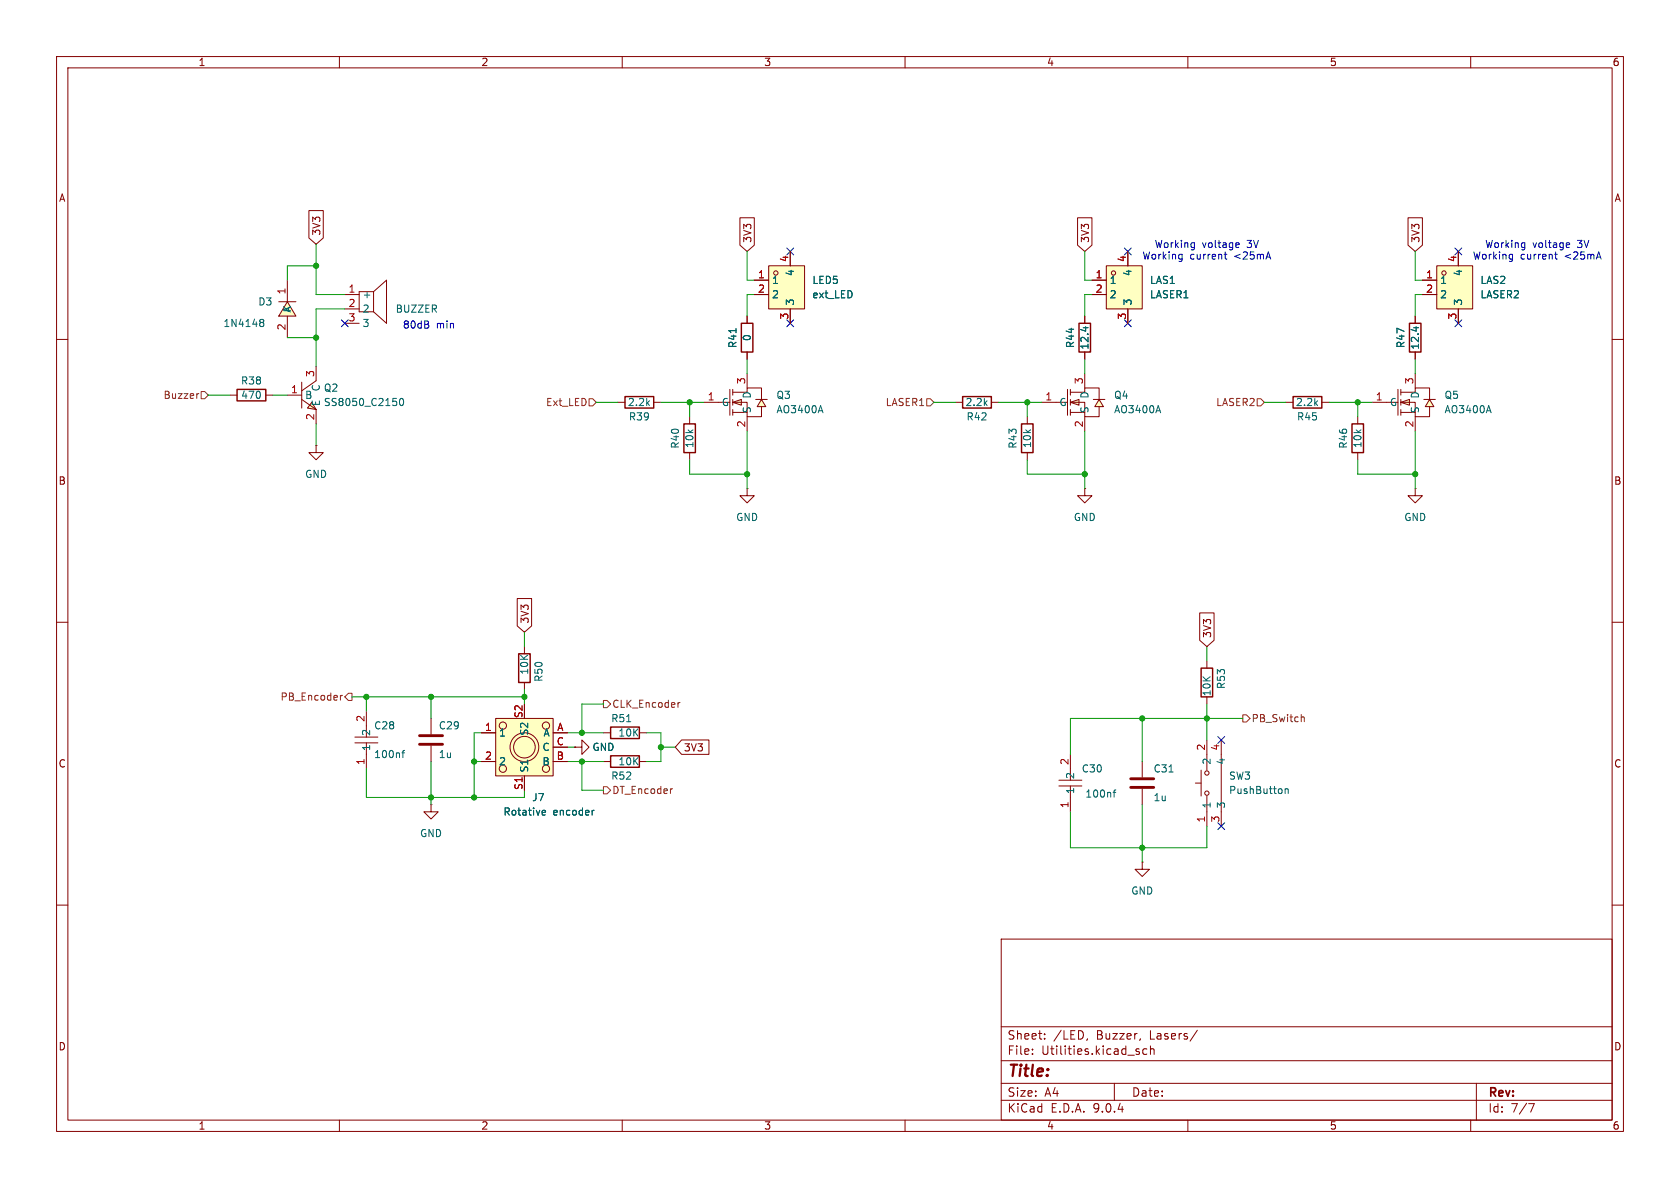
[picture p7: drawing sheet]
<svg xmlns="http://www.w3.org/2000/svg" width="297mm" height="210mm" viewBox="0 0 297 210" stroke-linecap="round" stroke-linejoin="round" font-family="sans-serif">
<g fill="none" stroke="#840000" stroke-width=".18">
<path d="M10 10h277v190h-277zM12 12h273v186h-273zM60 10v2M110 10v2M160 10v2M210 10v2M260 10v2M10 60h2M121.9 73.7v1.2M181.6 73.7v1.2M285 60h2M121.9 80v1.3"/>
<path d="M181.6 80v1.3M10 110h2M285 110h2M106.7 134.6h1.2M113 134.6h1.3M10 160h2M177 166h108v32h-108zM285 160h2M60 198v2M110 198v2M160 198v2M177 194.5h108"/>
<path d="M177 191.5h108M177 187.5h108M177 181.5h108M182.5 186.3v.1M182.5 185.5v.1M184.7 183.6v.1M184.7 182.8v.1M192.2 183.6l-.1 .3M197 191.5v3M201.2 185.9l.3 .2-.3 .3M201.2 185.4l.2 .1M201.6 183.6l-.1 .3"/>
<path d="M202.7 185.5l-.4-.1-.3 .3v.4l.2 .2h.5M203.4 185.5l.2-.1 .4 .1v.9M203.4 184.9v1.5M210 198v2M211.7 182.1l-1.3 2M260 198v2M261 191.5v6.5M270.2 195.1h1l-.6 1.5"/>
</g>
<path d="M120.9 74.9h2v5.1h-2zM180.6 74.9h2v5.1h-2zM107.9 133.6h5.1v2h-5.1z" fill="none" stroke="#840000" stroke-width=".25"/>
<path d="M55.1 71.1l.8 1.3-1.5-.3z" fill="#ffffc2"/>
<path d="M50.8 69.9h2.5M53.3 67.6v4.5M53.3 70.6l2.6 1.8M55.1 71.1l.8 1.3-1.5-.3zM55.9 64.8v2.5l-2.6 1.8M55.9 72.4v2.5" fill="none" stroke="#840000" stroke-width=".18"/>
<path d="M70.8 70.5l.1-.1a.68 .68 0 0 1 .5 .7 .68 .68 0 0 1-.5 .6 .84 .84 0 0 1-.1-1.2z" fill="none" stroke="#006464" stroke-width=".18"/>
<path d="M254 47h6.3v7.6h-6.3z" fill="#ffffc2"/>
<g fill="none" stroke="#840000" stroke-width=".18">
<path d="M250.2 55.9v1.3M251.5 49.5h2.5M251.5 52.1h2.5M254 47h6.3v7.6h-6.3zM257.8 44.5v2.5M257.8 54.6v2.6M109.2 71.1h1.3M115.6 71.1h1.2M168.9 71.1h1.3M175.3 71.1h1.2M250.2 62.2v1.3M187.2 138.9h4.1"/>
<path d="M187.2 137.9h4.1M189.2 133.4v4.5M189.2 138.9v4.6"/>
<circle cx="255.3" cy="48.3" r=".38"/>
</g>
<path d="M249.2 57.2h2v5h-2zM110.5 70.1h5.1v2h-5.1zM170.2 70.1h5.1v2h-5.1z" fill="none" stroke="#840000" stroke-width=".25"/>
<path d="M250.3 57.8v.7M197.3 139.6l-.3 .2v1.1M196.8 140.1h.5" fill="none" stroke="#006464" stroke-width=".18"/>
<g fill="#ffffc2">
<path d="M247.6 71.1l1.6-.5v1z"/>
<path d="M252.7 70.6l.8 1.3h-1.5z"/>
</g>
<g fill="none" stroke="#840000" stroke-width=".18">
<path d="M191.8 55.9v1.3M40.6 69.9h1.3M47 69.9h1.3M55.9 78.7v1.3h1.2l-1.2 1.3-1.3-1.3h1.3M55.9 78.7h.1M191.8 62.2v1.3M240 73.7v1.2M242.6 71.1h2.5M247.1 68.8v4.6M247.6 69.3h2.6v-.7h2.5v2M247.6 71.1l1.6-.5v1zM247.6 71.1h2.6v2.6h2.5v-1.8"/>
<path d="M247.6 68.8v1.1M247.6 70.6v1M247.6 72.4v1M247.6 72.9h2.6M250.2 66v2.6M250.2 73.7v2.5M251.7 70.6h2.1M252.7 70.6l.8 1.3h-1.5zM240 80v1.3M250.2 86.4v1.2h1.3l-1.3 1.3-1.3-1.3h1.3M250.2 86.4h.1M106.7 129.5h1.2"/>
<path d="M113 129.5h1.3"/>
</g>
<path d="M191.9 57.8v.7M263.2 71.7l.4 1.3M110.8 127.6h.7" fill="none" stroke="#006464" stroke-width=".18"/>
<path d="M190.8 57.2h2v5h-2zM41.9 68.8h5.1v2.1h-5.1zM239 74.9h2v5.1h-2zM107.9 128.5h5.1v2.1h-5.1z" fill="none" stroke="#840000" stroke-width=".25"/>
<g fill="#ffffc2">
<path d="M189.2 71.1l1.5-.5v1z"/>
<path d="M194.3 70.6l.8 1.3h-1.5z"/>
</g>
<g fill="none" stroke="#840000" stroke-width=".18">
<path d="M132.1 55.9v1.3M132.1 62.2v1.3M184.1 71.1h2.6M188.7 68.8v4.6M189.2 69.3h2.6v-.7h2.5v2M189.2 71.1l1.5-.5v1zM189.2 71.1h2.6v2.6h2.5v-1.8M189.2 68.8v1.1M189.2 70.6v1M189.2 72.4v1M189.2 72.9h2.6M191.8 66v2.6"/>
<path d="M191.8 73.7v2.5M193.3 70.6h2M194.3 70.6l.8 1.3h-1.5zM227.3 71.1h1.3M233.7 71.1h1.2"/>
</g>
<path d="M130.1 58.1v.7M204.8 71.7l.4 1.3" fill="none" stroke="#006464" stroke-width=".18"/>
<path d="M131.1 57.2h2v5h-2zM228.6 70.1h5.1v2h-5.1z" fill="none" stroke="#840000" stroke-width=".25"/>
<path d="M195.6 47h6.3v7.6h-6.3z" fill="#ffffc2"/>
<g fill="none" stroke="#840000" stroke-width=".18">
<path d="M193 49.5h2.6M193 52.1h2.6M195.6 47h6.3v7.6h-6.3zM199.4 44.5v2.5M199.4 54.6v2.6"/>
<circle cx="196.9" cy="48.3" r=".38"/>
</g>
<path d="M135.9 47h6.3v7.6h-6.3z" fill="#ffffc2"/>
<g fill="none" stroke="#840000" stroke-width=".18">
<path d="M61 52.1h2.5M61 54.6h2.5M61 57.2h2.5M66 51.6h-2.5v3.5h2.5M66 51.6v3.5M66 51.6l2.3-2.1v7.7l-2.3-2.1M133.3 49.5h2.6M133.3 52.1h2.6M135.9 47h6.3v7.6h-6.3zM139.7 44.5v2.5M139.7 54.6v2.6"/>
<circle cx="137.2" cy="48.3" r=".38"/>
</g>
<path d="M50.8 53.3l1.5 2.6h-3z" fill="#ffffc2"/>
<path d="M49.3 53.3h3M50.8 53.3l1.5 2.6h-3zM50.8 49.5v3.8M50.8 55.9v3.8M132.1 86.4v1.2h1.2l-1.2 1.3-1.3-1.3h1.3M132.1 86.4h.1" fill="none" stroke="#840000" stroke-width=".18"/>
<path d="M46 56.9l.2 .1M46 56.5h.4l.2 .1v.2l-.2 .2M46.2 57h.2M46.2 57l-.2 .1M46.4 57l.2 .2v.4l-.2 .1h-.4" fill="none" stroke="#006464" stroke-width=".18"/>
<g fill="#ffffc2">
<path d="M129.5 71.1l1.6-.5v1z"/>
<path d="M134.6 70.6l.8 1.3h-1.5z"/>
</g>
<g fill="none" stroke="#840000" stroke-width=".18">
<path d="M124.5 71.1h2.5M129 68.8v4.6M129.5 69.3h2.6v-.7h2.5v2M129.5 71.1l1.6-.5v1zM129.5 71.1h2.6v2.6h2.5v-1.8M129.5 68.8v1.1M129.5 70.6v1M129.5 72.4v1M129.5 72.9h2.6M132.1 66v2.6M132.1 73.7v2.5M133.6 70.6h2"/>
<path d="M134.6 70.6l.8 1.3h-1.5zM191.8 86.4v1.2h1.2l-1.2 1.3-1.3-1.3h1.3M191.8 86.4h.1M92.7 114.3v1.3M62.7 131.3h4.1M62.7 130.3h4.1M64.8 125.7v4.6M64.8 131.3v4.6M92.7 120.7v1.2M101.6 132.1h1.3v-1.3l1.2 1.3-1.2 1.3v-1.3M101.6 132.1h.1M201.9 152.4v1.3h1.3l-1.3 1.2-1.2-1.2h1.2"/>
<path d="M201.9 152.4h.1"/>
</g>
<path d="M145.1 71.7l.4 1.3M71 133.1h.5M71.5 132.7l-.3 .1v1.1" fill="none" stroke="#006464" stroke-width=".18"/>
<path d="M91.7 115.6h2v5.1h-2z" fill="none" stroke="#840000" stroke-width=".25"/>
<path d="M87.6 127h10.2v10.2h-10.2z" fill="#ffffc2"/>
<g fill="none" stroke="#840000" stroke-width=".18">
<path d="M54.6 37.2h2.6v4.9l-1.3 1.1-1.3-1.1zM130.8 38.5h2.6v4.8l-1.3 1.2-1.3-1.2zM190.5 38.5h2.5v4.8l-1.2 1.2-1.3-1.2zM248.9 38.5h2.6v4.8l-1.3 1.2-1.3-1.2zM132.1 55.9v1.3M133.3 49.5h2.6M133.3 52.1h2.6M139.7 44.5v2.5M139.7 54.6v2.6M191.8 55.9v1.3M193 49.5h2.6M193 52.1h2.6"/>
<path d="M199.4 44.5v2.5M199.4 54.6v2.6M250.2 55.9v1.3M251.5 49.5h2.5M251.5 52.1h2.5M257.8 44.5v2.5M257.8 54.6v2.6M132.1 62.2v1.3M191.8 62.2v1.3M250.2 62.2v1.3M91.4 105.8h2.6v4.8l-1.3 1.2-1.3-1.2zM212.1 108.3h2.5v4.9l-1.2 1.1-1.3-1.1z"/>
<path d="M213.4 116.8v1.3M76.2 127v2.8M76.2 131.8v2.8M85.1 134.6h2.5M85.1 129.5h2.5M87.6 127h10.2v10.2h-10.2zM92.7 137.2v2.5M97.8 134.6h2.5M97.8 132.1h2.5M97.8 129.5h2.5M101.6 132.1h.1M120.5 130.8h4.8v2.6h-4.8l-1.1-1.3z"/>
<path d="M201.9 134.6v2.8M201.9 139.4v2.8M211.3 138.4h1M212.3 136.1v4.6M213.4 130.8v5.3M213.4 123.2v1.3M215.9 130.8v15.3M76.2 142.2v1.3h1.3l-1.3 1.3-1.3-1.3h1.3M76.2 142.2h.1M213.4 140.7v5.4"/>
<circle cx="88.9" cy="135.9" r=".64"/>
<circle cx="88.9" cy="128.3" r=".64"/>
<circle cx="92.7" cy="132.1" r="2.54"/>
<circle cx="92.7" cy="132.1" r="1.91"/>
<circle cx="96.5" cy="135.9" r=".64"/>
<circle cx="96.5" cy="128.3" r=".64"/>
<circle cx="213.4" cy="136.7" r=".38"/>
<circle cx="213.4" cy="140.2" r=".38"/>
</g>
<path d="M130.1 58.1v.7M191.9 57.8v.7M250.3 57.8v.7M206.7 136.5h.7M227.2 139.4v.9M227.2 139.6l.2-.2 .3 .1v.8M95.9 144h.5M95.9 143.3l.4-.1 .1 .3-.6 .2M105 143.2l-.3 .2" fill="none" stroke="#006464" stroke-width=".18"/>
<path d="M74.2 130h4M74.2 131.6h4M199.9 137.7h4.1M199.9 139.2h4.1" fill="none" stroke="#840000" stroke-width=".51"/>
<path d="M212.3 118.1h2.1v5.1h-2.1z" fill="none" stroke="#840000" stroke-width=".25"/>
<g fill="none" stroke="#725600" stroke-width=".18">
<path d="M35.1 69.6h-.2M35.6 69.2h.6l.6 .7-.6 .6h-.6zM104.1 70.5h.7l.6 .6-.6 .7h-.7zM163.8 70.5h.7l.6 .6-.6 .7h-.7zM222.2 70.5h.7l.6 .6-.6 .7h-.7zM60.2 122.9v.9M60.5 122.9l-.3 .3M61.6 122.6h.6v1.2h-.6l-.6-.6zM106.7 139.1h.6l.6 .6-.6 .6h-.6zM106.7 123.8h.6l.6 .7-.6 .6h-.6zM118.9 139.4l-.3 .1M119.9 124.2v.8"/>
<path d="M120.2 124.2l-.3 .2M219.7 126.4h.6l.7 .6-.7 .6h-.6zM230.2 126.7l.4 .2v.7"/>
</g>
<g fill="none" stroke="#009600" stroke-width=".18">
<path d="M50.8 59.7h5.1M55.9 43.2v8.9h5.1M55.9 47h-5.1v2.5M61 54.6h-5.1v10.2M132.1 44.5v5h1.2M133.3 52.1h-1.2v3.8M191.8 44.5v5h1.2M193 52.1h-1.2v3.8M250.2 44.5v5h1.3M251.5 52.1h-1.3v3.8M36.8 69.9h3.8M48.3 69.9h2.5"/>
<path d="M55.9 74.9v3.8M105.4 71.1h3.8M116.8 71.1h7.7M121.9 71.1v2.6M132.1 63.5v2.5M132.1 76.2v10.2M165.1 71.1h3.8M176.5 71.1h7.6M181.6 71.1v2.6M191.8 63.5v2.5M191.8 76.2v10.2M223.5 71.1h3.8"/>
<path d="M234.9 71.1h7.7M240 71.1v2.6M250.2 63.5v2.5M250.2 76.2v10.2M121.9 81.3v2.5h10.2M181.6 81.3v2.5h10.2M240 81.3v2.5h10.2M92.7 111.8v2.5M213.4 114.3v2.5M62.2 123.2h30.5M64.8 135.9v5.1h27.9v-1.3M64.8 123.2v2.5"/>
<path d="M76.2 123.2v3.8M76.2 134.6v7.6M83.8 134.6h1.3M85.1 129.5h-1.3v11.5M92.7 121.9v2.6M100.3 129.5h6.4M100.3 134.6h6.4M100.3 132.1h1.3M102.9 134.6v5.1h3.8M106.7 124.5h-3.8v5M114.3 129.5h2.5v5.1h-2.5M116.8 132.1h2.6"/>
<path d="M201.9 127v7.6M213.4 124.5v6.3M219.7 127h-30.5v6.4M189.2 143.5v6.4h24.2v-3.8M201.9 142.2v10.2"/>
</g>
<g fill="none" stroke="#000084" stroke-width=".18">
<path d="M60.4 56.5l1.2 1.3M61.6 56.5l-1.2 1.3M139.1 56.5l1.2 1.3M139.1 43.8l1.2 1.3M140.3 56.5l-1.2 1.3M140.3 43.8l-1.2 1.3M198.8 43.8l1.2 1.3M198.8 56.5l1.2 1.3M200 43.8l-1.2 1.3M200 56.5l-1.2 1.3M257.2 56.5l1.2 1.3M257.2 43.8l1.2 1.3"/>
<path d="M258.4 56.5l-1.2 1.3M258.4 43.8l-1.2 1.3M215.3 130.2l1.2 1.2M216.5 130.2l-1.2 1.2M215.3 145.4l1.2 1.3M216.5 145.4l-1.2 1.3"/>
</g>
<g fill="none" stroke="#0000c2" stroke-width=".18">
<path d="M75.8 57.5v.4M209 45v1l-.1 .2M209 45.7l-.1 .1M211 42.9l.2 .1M211.2 42.9v1l-.2 .2M211.2 43.7l-.2 .1M216.6 44.5v1.1l.3 .2M218.7 42.9l.3 .1 .1 .2-.6 .1M219 43.7l-.3 .1M224.2 44.5l.4 1.3M267.4 45v1l-.1 .2M267.4 45.7l-.1 .1"/>
<path d="M269.5 42.9l.1 .1M269.6 42.9v1l-.1 .2M269.6 43.7l-.1 .1M275 44.5v1.1l.3 .2M277.1 42.9l.3 .1 .1 .2-.6 .1M277.4 43.7l-.3 .1M282.6 44.5l.5 1.3"/>
</g>
<g fill="#009600" stroke="#009600" stroke-width=".18">
<circle cx="250.2" cy="83.8" r=".46"/>
<circle cx="240" cy="71.1" r=".46"/>
<circle cx="55.9" cy="59.7" r=".46"/>
<circle cx="55.9" cy="47" r=".46"/>
<circle cx="121.9" cy="71.1" r=".46"/>
<circle cx="64.8" cy="123.2" r=".46"/>
<circle cx="132.1" cy="83.8" r=".46"/>
<circle cx="191.8" cy="83.8" r=".46"/>
<circle cx="102.9" cy="129.5" r=".46"/>
<circle cx="92.7" cy="123.2" r=".46"/>
<circle cx="76.2" cy="123.2" r=".46"/>
<circle cx="83.8" cy="134.6" r=".46"/>
<circle cx="83.8" cy="141" r=".46"/>
<circle cx="102.9" cy="134.6" r=".46"/>
<circle cx="116.8" cy="132.1" r=".46"/>
<circle cx="76.2" cy="141" r=".46"/>
<circle cx="181.6" cy="71.1" r=".46"/>
<circle cx="213.4" cy="127" r=".46"/>
<circle cx="201.9" cy="127" r=".46"/>
<circle cx="201.9" cy="149.9" r=".46"/>
</g>
<text font-size="2.8" fill="#840000" x="178" y="190.9">Title:</text>
<g font-size="2.1" fill="#840000">
<text x="178" y="184">Sheet:</text>
<text x="186.2" y="184">/LED,</text>
<text x="193.9" y="184">Buzzer,</text>
<text x="203.4" y="184">Lasers/</text>
<text x="178" y="186.7">File:</text>
<text x="184.1" y="186.7">Utilities.kicad_sch</text>
<text x="178" y="196.9">KiCad</text>
<text x="178" y="194.1">Size:</text>
<text x="184.7" y="194.1">A4</text>
<text x="185.7" y="196.9">E.D.A.</text>
<text x="193.3" y="196.9">9.0.4</text>
<text x="200" y="194.1">Date:</text>
<text x="263" y="194.3">Rev:</text>
<text x="263" y="196.9">Id:</text>
<text x="267.1" y="196.9">7/7</text>
</g>
<g font-size="1.8" fill="#840000">
<text x="35" y="11.9">1</text>
<text x="85" y="11.9">2</text>
<text x="135" y="11.9">3</text>
<text x="185" y="11.9">4</text>
<text x="235" y="11.9">5</text>
<text x="285" y="11.9">6</text>
<text x="10.3" y="35.9">A</text>
<text x="285.3" y="35.9">A</text>
<text x="56.8" y="41.8" transform="rotate(-90 56.8 41.8)">3V3</text>
<text x="133" y="43" transform="rotate(-90 133 43)">3V3</text>
<text x="192.7" y="43" transform="rotate(-90 192.7 43)">3V3</text>
<text x="251.1" y="43" transform="rotate(-90 251.1 43)">3V3</text>
<text x="10.3" y="85.9">B</text>
<text x="285.3" y="85.9">B</text>
<text x="93.7" y="110.3" transform="rotate(-90 93.7 110.3)">3V3</text>
<text x="214.3" y="112.9" transform="rotate(-90 214.3 112.9)">3V3</text>
<text x="10.3" y="135.9">C</text>
<text x="120.8" y="133">3V3</text>
<text x="285.3" y="135.9">C</text>
<text x="10.3" y="185.9">D</text>
<text x="285.3" y="185.9">D</text>
<text x="35" y="199.9">1</text>
<text x="85" y="199.9">2</text>
<text x="135" y="199.9">3</text>
<text x="185" y="199.9">4</text>
<text x="235" y="199.9">5</text>
<text x="285" y="199.9">6</text>
</g>
<g font-size="1.8" fill="#a90000">
<text x="139.4" y="46.4" transform="rotate(-90 139.4 46.4)">4</text>
<text x="199.1" y="46.4" transform="rotate(-90 199.1 46.4)">4</text>
<text x="257.6" y="46.4" transform="rotate(-90 257.6 46.4)">4</text>
<text x="50.5" y="52.1" transform="rotate(-90 50.5 52.1)">1</text>
<text x="61.5" y="51.8">1</text>
<text x="133.9" y="49.3">1</text>
<text x="133.9" y="51.8">2</text>
<text x="193.6" y="49.3">1</text>
<text x="193.6" y="51.8">2</text>
<text x="252" y="49.3">1</text>
<text x="252" y="51.8">2</text>
<text x="50.5" y="58.5" transform="rotate(-90 50.5 58.5)">2</text>
<text x="61.5" y="54.4">2</text>
<text x="61.5" y="56.9">3</text>
<text x="139.4" y="56.6" transform="rotate(-90 139.4 56.6)">3</text>
<text x="199.1" y="56.6" transform="rotate(-90 199.1 56.6)">3</text>
<text x="257.6" y="56.6" transform="rotate(-90 257.6 56.6)">3</text>
<text x="51.4" y="69.6">1</text>
<text x="55.6" y="66.7" transform="rotate(-90 55.6 66.7)">3</text>
<text x="125" y="70.9">1</text>
<text x="131.8" y="68" transform="rotate(-90 131.8 68)">3</text>
<text x="184.7" y="70.9">1</text>
<text x="191.5" y="68" transform="rotate(-90 191.5 68)">3</text>
<text x="243.1" y="70.9">1</text>
<text x="249.9" y="68" transform="rotate(-90 249.9 68)">3</text>
<text x="55.6" y="74.4" transform="rotate(-90 55.6 74.4)">2</text>
<text x="131.8" y="75.6" transform="rotate(-90 131.8 75.6)">2</text>
<text x="191.5" y="75.6" transform="rotate(-90 191.5 75.6)">2</text>
<text x="249.9" y="75.6" transform="rotate(-90 249.9 75.6)">2</text>
<text x="64.5" y="127.7" transform="rotate(-90 64.5 127.7)">2</text>
<text x="85.7" y="129.3">1</text>
<text x="92.5" y="127" transform="rotate(-90 92.5 127)">S2</text>
<text x="98.3" y="131.8">C</text>
<text x="98.4" y="129.3">A</text>
<text x="64.5" y="135.3" transform="rotate(-90 64.5 135.3)">1</text>
<text x="85.7" y="134.4">2</text>
<text x="98.3" y="134.4">B</text>
<text x="189" y="135.3" transform="rotate(-90 189 135.3)">2</text>
<text x="213.1" y="132.8" transform="rotate(-90 213.1 132.8)">2</text>
<text x="215.6" y="132.8" transform="rotate(-90 215.6 132.8)">4</text>
<text x="92.5" y="139.7" transform="rotate(-90 92.5 139.7)">S1</text>
<text x="189" y="142.9" transform="rotate(-90 189 142.9)">1</text>
<text x="213.1" y="145.5" transform="rotate(-90 213.1 145.5)">1</text>
<text x="215.6" y="145.5" transform="rotate(-90 215.6 145.5)">3</text>
</g>
<g font-size="1.8" fill="#0000c2">
<text x="201.9" y="46.1">Working</text>
<text x="204" y="44">Working</text>
<text x="210.3" y="46.1">current</text>
<text x="212.5" y="44">voltage</text>
<text x="218.3" y="46.1">&lt;25mA</text>
<text x="220.6" y="44">3V</text>
<text x="260.3" y="46.1">Working</text>
<text x="262.5" y="44">Working</text>
<text x="268.8" y="46.1">current</text>
<text x="270.9" y="44">voltage</text>
<text x="276.7" y="46.1">&lt;25mA</text>
<text x="279" y="44">3V</text>
<text x="71.1" y="58.2">80dB</text>
<text x="77.1" y="58.2">min</text>
</g>
<g font-size="1.8" fill="#006464">
<text x="64" y="52.9">+</text>
<text x="136.4" y="50.4">1</text>
<text x="136.4" y="52.9">2</text>
<text x="140.6" y="48.9" transform="rotate(-90 140.6 48.9)">4</text>
<text x="143.5" y="52.9">ext_LED</text>
<text x="143.5" y="50.4">LED5</text>
<text x="196.1" y="50.4">1</text>
<text x="196.1" y="52.9">2</text>
<text x="200.3" y="48.9" transform="rotate(-90 200.3 48.9)">4</text>
<text x="203.2" y="50.4">LAS1</text>
<text x="203.2" y="52.9">LASER1</text>
<text x="254.5" y="50.4">1</text>
<text x="254.5" y="52.9">2</text>
<text x="258.7" y="48.9" transform="rotate(-90 258.7 48.9)">4</text>
<text x="261.6" y="50.4">LAS2</text>
<text x="261.6" y="52.9">LASER2</text>
<text x="39.4" y="58">1N4148</text>
<text x="45.6" y="54.2">D3</text>
<text x="51.7" y="55.3" transform="rotate(-90 51.7 55.3)">K</text>
<text x="64" y="55.5">2</text>
<text x="64" y="58">3</text>
<text x="69.9" y="55.5">BUZZER</text>
<text x="140.6" y="54.1" transform="rotate(-90 140.6 54.1)">3</text>
<text x="200.3" y="54.1" transform="rotate(-90 200.3 54.1)">3</text>
<text x="258.7" y="54.1" transform="rotate(-90 258.7 54.1)">3</text>
<text x="130.4" y="61.6" transform="rotate(-90 130.4 61.6)">R41</text>
<text x="132.9" y="60.4" transform="rotate(-90 132.9 60.4)">0</text>
<text x="190.1" y="61.6" transform="rotate(-90 190.1 61.6)">R44</text>
<text x="192.6" y="61.9" transform="rotate(-90 192.6 61.9)">12.4</text>
<text x="248.5" y="61.6" transform="rotate(-90 248.5 61.6)">R47</text>
<text x="251.1" y="61.9" transform="rotate(-90 251.1 61.9)">12.4</text>
<text x="42.5" y="68.2">R38</text>
<text x="42.5" y="70.7">470</text>
<text x="53.8" y="70.7">B</text>
<text x="56.7" y="71.9" transform="rotate(-90 56.7 71.9)">E</text>
<text x="56.7" y="69.3" transform="rotate(-90 56.7 69.3)">C</text>
<text x="57.2" y="69.4">Q2</text>
<text x="57.2" y="72">SS8050_C2150</text>
<text x="110.9" y="72">2.2k</text>
<text x="127.5" y="72">G</text>
<text x="132.9" y="70.6" transform="rotate(-90 132.9 70.6)">D</text>
<text x="137.2" y="70.7">Q3</text>
<text x="170.6" y="72">2.2k</text>
<text x="187.2" y="72">G</text>
<text x="192.6" y="70.6" transform="rotate(-90 192.6 70.6)">D</text>
<text x="196.9" y="70.7">Q4</text>
<text x="229" y="72">2.2k</text>
<text x="245.6" y="72">G</text>
<text x="251.1" y="70.6" transform="rotate(-90 251.1 70.6)">D</text>
<text x="255.3" y="70.7">Q5</text>
<text x="111.1" y="74.5">R39</text>
<text x="132.9" y="73.2" transform="rotate(-90 132.9 73.2)">S</text>
<text x="137.2" y="73.3">AO3400A</text>
<text x="170.8" y="74.5">R42</text>
<text x="192.6" y="73.2" transform="rotate(-90 192.6 73.2)">S</text>
<text x="196.9" y="73.3">AO3400A</text>
<text x="229.2" y="74.5">R45</text>
<text x="251.1" y="73.2" transform="rotate(-90 251.1 73.2)">S</text>
<text x="255.3" y="73.3">AO3400A</text>
<text x="120.2" y="79.4" transform="rotate(-90 120.2 79.4)">R40</text>
<text x="122.8" y="79.3" transform="rotate(-90 122.8 79.3)">10k</text>
<text x="179.9" y="79.4" transform="rotate(-90 179.9 79.4)">R43</text>
<text x="182.5" y="79.3" transform="rotate(-90 182.5 79.3)">10k</text>
<text x="238.4" y="79.4" transform="rotate(-90 238.4 79.4)">R46</text>
<text x="240.9" y="79.3" transform="rotate(-90 240.9 79.3)">10k</text>
<text x="53.8" y="84.7">GND</text>
<text x="130" y="92.3">GND</text>
<text x="189.7" y="92.3">GND</text>
<text x="248.2" y="92.3">GND</text>
<text x="93.6" y="119.4" transform="rotate(-90 93.6 119.4)">10K</text>
<text x="96.1" y="120.6" transform="rotate(-90 96.1 120.6)">R50</text>
<text x="214.2" y="123.2" transform="rotate(-90 214.2 123.2)">10K</text>
<text x="216.8" y="121.9" transform="rotate(-90 216.8 121.9)">R53</text>
<text x="65.6" y="130.2" transform="rotate(-90 65.6 130.2)">2</text>
<text x="66" y="129.1">C28</text>
<text x="77.5" y="129.1">C29</text>
<text x="88.1" y="130.4">1</text>
<text x="93.6" y="130.1" transform="rotate(-90 93.6 130.1)">S2</text>
<text x="96" y="130.4">A</text>
<text x="108" y="127.9">R51</text>
<text x="109.2" y="130.4">10K</text>
<text x="65.6" y="132.8" transform="rotate(-90 65.6 132.8)">1</text>
<text x="66" y="134.2">100nf</text>
<text x="77.5" y="134.2">1u</text>
<text x="88.1" y="135.5">2</text>
<text x="93.6" y="136.7" transform="rotate(-90 93.6 136.7)">S1</text>
<text x="95.8" y="135.5">B</text>
<text x="95.8" y="132.9">C</text>
<text x="104.6" y="132.9">GND</text>
<text x="109.2" y="135.5">10K</text>
<text x="190.1" y="137.8" transform="rotate(-90 190.1 137.8)">2</text>
<text x="191.1" y="136.8">C30</text>
<text x="203.8" y="136.8">C31</text>
<text x="214.2" y="135.3" transform="rotate(-90 214.2 135.3)">2</text>
<text x="216.8" y="135.3" transform="rotate(-90 216.8 135.3)">4</text>
<text x="94" y="141.8">J7</text>
<text x="108" y="138">R52</text>
<text x="190.1" y="140.5" transform="rotate(-90 190.1 140.5)">1</text>
<text x="191.8" y="141.2">100nf</text>
<text x="203.8" y="141.8">1u</text>
<text x="214.2" y="143" transform="rotate(-90 214.2 143)">1</text>
<text x="216.8" y="143" transform="rotate(-90 216.8 143)">3</text>
<text x="217.2" y="140.6">PushButton</text>
<text x="217.2" y="138">SW3</text>
<text x="74.2" y="148.2">GND</text>
<text x="88.9" y="144.4">Rotative</text>
<text x="97.8" y="144.4">encoder</text>
<text x="199.9" y="158.3">GND</text>
</g>
<g font-size="1.8" fill="#725600">
<text x="28.8" y="70.7">Buzzer</text>
<text x="96.4" y="72">Ext_LED</text>
<text x="156.5" y="72">LASER1</text>
<text x="214.9" y="72">LASER2</text>
<text x="49.5" y="124.1">PB_Encoder</text>
<text x="108.1" y="125.3">CLK_Encoder</text>
<text x="221.2" y="127.9">PB_Switch</text>
<text x="108.1" y="140.6">DT_Encoder</text>
</g>
</svg>
